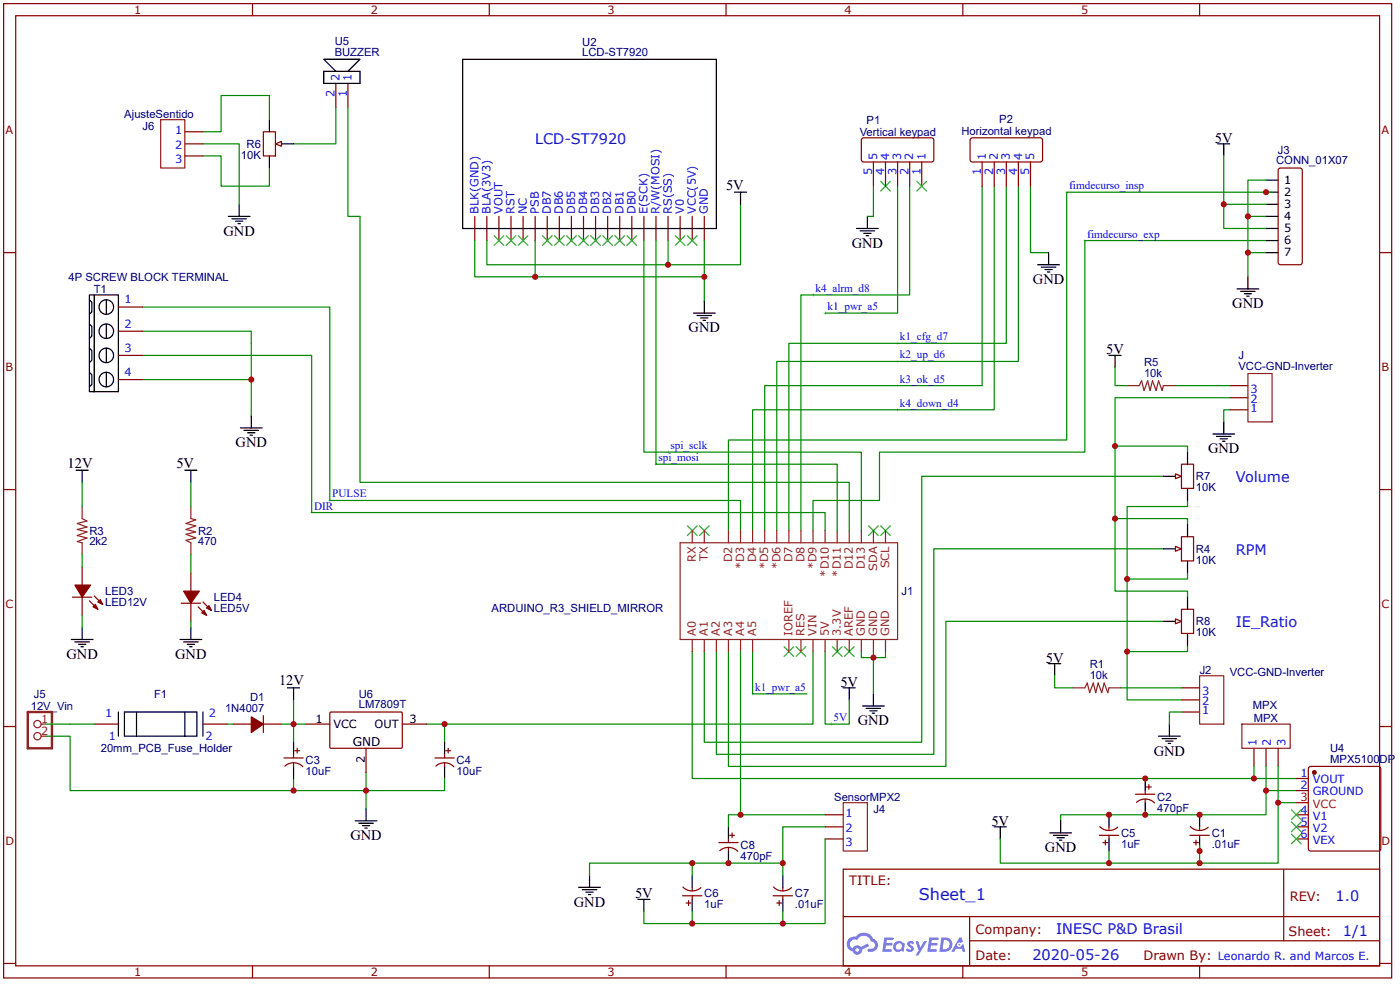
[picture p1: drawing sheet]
<svg xmlns="http://www.w3.org/2000/svg" width="297mm" height="210mm" viewBox="0 0 297 210" stroke-linecap="round" stroke-linejoin="round" font-family="sans-serif">
<g fill="none" stroke="#800" stroke-width=".26">
<path d="M.8 .8h294.4v206.5h-294.4zM3.3 3.3h289.4v201.5h-289.4zM53.6 .8v2.5M103.8 .8v2.5M154 .8v2.5M204.3 .8v2.5M254.5 .8v2.5M.8 53.6h2.5M292.7 53.6h2.5M.8 103.8h2.5M292.7 103.8h2.5M.8 154h2.5"/>
<path d="M292.7 154h2.5M178.9 184.3h113.8v20.5h-113.8zM178.9 194.3h113.7M205.7 199.5h86.9M205.7 194.3v10.3M272.3 184.3v15.2M.8 204.3h2.5M53.6 204.8v2.5M103.8 204.8v2.5M154 204.8v2.5M204.3 204.8v2.5M254.5 204.8v2.5"/>
<path d="M292.7 204.3h2.5"/>
</g>
<g fill="#58f">
<path d="M192.7 199.7l.5-.2 .4 .1 .3 .3-.2 .4a.34 .34 0 0 0-.3-.3 .34 .34 0 0 0-.4 .1l.1 .1a.86 .86 0 0 1 .7 .6 .86 .86 0 0 1-.3 .9l-.7 .1-.6-.4 .3-.4 .6 .3 .2-.1v-.2a.89 .89 0 0 1-.6-1.3z"/>
<path d="M194.2 199.5h.6l.4 1.4 .8-1.4h.7l-1.9 3.1h-.6l.7-1.1z"/>
<path d="M187.6 198.8h1.7l.3 .1-.1 .3-1.4 .1-.1 .6h1.1l.3 .3-.3 .2h-1.1l-.2 .8 1.3 .1 .1 .2-.1 .2-1.9 .1z"/>
<path d="M197.2 198.8h1.7l.2 .1-.1 .3-1.3 .1-.1 .6h1.1l.2 .3-.2 .2h-1.2l-.1 .8 1.2 .1 .2 .2-.2 .2-1.9 .1z"/>
<path d="M203.5 198.8h.5l.3 .9-.5 .2a.51 .51 0 0 0-.7 .2 .51 .51 0 0 0 .3 .7 .51 .51 0 0 0 .6-.5l.4-.1 .4 1.6h-.6l-.1-.7h-1.3l-.3 .7h-.7z"/>
<path d="M199.7 198.8l-.4 3h1a1.53 1.53 0 0 0 1.7-1.6 1.53 1.53 0 0 0-1.8-1.4zM200.2 199.3a1.01 1.01 0 0 1 1.3 1 1.01 1.01 0 0 1-1.3 .9h-.2z"/>
<path d="M189.8 199.9a1.12 1.12 0 0 0-.1 1.6 1.12 1.12 0 0 0 1.6 .1l.4 .2 .2-1.7-.4-.2a1.08 1.08 0 0 0-1.7 0zM190 200.7a.68 .68 0 0 1 1.3 0 .68 .68 0 0 1-1.3 0z"/>
<path d="M180.1 199a1.59 1.59 0 0 0 .8 2.7 1.05 1.05 0 0 0 1.2 .7 1.05 1.05 0 0 0 .8-1.1l1.5-.7-.3-.5-1.4 .7a1.07 1.07 0 0 0-1.8 .3 1.01 1.01 0 0 1-.5-1.4 1.01 1.01 0 0 1 1.5-.4 1.54 1.54 0 0 1 1.6-.9 1.54 1.54 0 0 1 1.3 1.2 .83 .83 0 0 1 .8 1 .83 .83 0 0 1-1.2 .6 .31 .31 0 0 0-.4 .2 .31 .31 0 0 0 .3 .4 1.44 1.44 0 0 0 1.9-.9 1.44 1.44 0 0 0-.9-1.9 2.28 2.28 0 0 0-3.9-.4l-.7 .1zM181.5 201.4a.4 .4 0 0 1 .8 0 .4 .4 0 0 1-.8 0z"/>
<circle cx="203.5" cy="200.3" r=".19"/>
</g>
<g fill="none" stroke="#800" stroke-width=".26">
<path d="M100.7 45.9v5.1M103.3 45.9v5.1M105.8 45.9v5.1M108.4 45.9v5.1M111 45.9v5.1M113.5 45.9v5.1M116.1 45.9v5.1M118.7 45.9v5.1M121.2 45.9v5.1M123.8 45.9v5.1M126.4 45.9v5.1M128.9 45.9v5.1"/>
<path d="M131.5 45.9v5.1M134 45.9v5.1M136.6 45.9v5.1M139.2 45.9v5.1M141.7 45.9v5.1M144.3 45.9v5.1M146.9 45.9v5.1M149.4 45.9v5.1M62.3 159.9v.8M62.5 159.2h1.1M63 158.6v1.1M94.3 159.9v.8"/>
<path d="M94.6 159.2h1M95.1 158.6v1.1M266 158.6v3.9M268.6 158.6v3.9M271.2 158.6v3.9M60.2 160.7h4.1M60.4 162.4a2.76 2.76 0 0 1 3.8 .1M62.3 161.7v.8M92.3 160.7h4.1M92.5 162.4a2.76 2.76 0 0 1 3.8 .1M94.3 161.7v.8"/>
</g>
<path d="M98.2 12.6h53.8v35.8h-53.8zM62.3 157.4v2.5M94.3 157.4v2.5M62.3 162.5v2.6M94.3 162.5v2.6" fill="none" stroke="#000" stroke-width=".26"/>
<g fill="none" stroke="#080" stroke-width=".26">
<path d="M208.4 39.5v42.3h-46.2v30.7M210.9 39.5v47.4h-51.2v25.6M216.1 39.5v37.1h-51.3v35.9M218.6 39.5v14.1h3.9M76.4 45.9v56.4h103.8v10.2M100.7 51v7.7h48.7v5.1M113.5 51v7.7M136.6 51v44.9h46.1v16.6M139.2 51v47.4h38.4v14.1M141.7 51v5.1M157.1 43.3v12.8h-53.8v-5.1M30.2 75.3h35.9v33.4h108.9v3.8"/>
<path d="M30.2 65.1h39.8v41h87.1v6.4M246.8 101h-51.3v56.4h-46.1v-19.3M246.8 116.4h-48.7v43.5h-46.1v-21.8M146.9 138.1v27h119.1M182.7 138.1v1.3h5.2v-1.3M185.3 138.1v1.3M246.8 131.7h-46.1v30.8h-46.2v-24.4M9.7 156.1h5.2v11.5h62.8v-3.8M62.3 153.5v3.9M90.5 153.5h3.8v3.9M62.3 165.1v2.5M266 162.5v2.6h9"/>
<path d="M268.6 162.5v5.1h6.4M271.2 162.5v7.7h3.8"/>
</g>
<path d="M17.4 107.4v2.5l1.1 .6-2.1 .5 2.1 .7-2.1 .6 2.1 .5-2.1 .7 2.1 .5-2.1 .8 1 .3v2.5M40.5 107.4v2.5l1 .3-2 .8 2 .5-2 .8 2 .5-2 .5 2 .7-2 .6 1 .5v2.5M227.6 145.8h2.5l.6-1 .5 2.1 .7-2.1 .6 2.1 .5-2.1 .7 2.1 .5-2.1 .8 2.1 .3-1.1h2.5M263.5 153.5h10.2v5.1h-10.2z" fill="none" stroke="#8d2323" stroke-width=".26"/>
<path d="M19.7 128.7l.5-.6 .6 1.1z" fill="#800"/>
<path d="M19.7 128.7l.5-.6 .6 1.1z" fill="none" stroke="#800" stroke-width=".26"/>
<path d="M20.8 127.6l.5-.5 .5 1z" fill="#800"/>
<path d="M15.4 126.6h4.1M17.4 120.2v3.8M17.4 126.6v3.9M19 127.4l1.8 1.8M20 126.4l1.8 1.7M20.8 127.6l.5-.5 .5 1z" fill="none" stroke="#800" stroke-width=".26"/>
<path d="M15.9 124h3.3l-1.8 2.6z" fill="#800"/>
<path d="M15.9 124h3.3l-1.8 2.6z" fill="none" stroke="#800" stroke-width=".26"/>
<path d="M43.3 129.4l.5 1.1-1-.6z" fill="#800"/>
<path d="M43.3 129.4l.5 1.1-1-.6z" fill="none" stroke="#800" stroke-width=".26"/>
<path d="M43.8 128.9l.5-.5 .6 1z" fill="#800"/>
<path d="M38.4 127.9h4.1M40.5 121.5v3.8M40.5 127.9v3.8M42 128.7l1.8 1.8M43.1 127.6l1.8 1.8M43.8 128.9l.5-.5 .6 1z" fill="none" stroke="#800" stroke-width=".26"/>
<path d="M39 125.3h3.3l-1.8 2.6z" fill="#800"/>
<path d="M39 125.3h3.3l-1.8 2.6zM20 153.5h5.1M43.1 153.5h5.1M277.7 162.6l.4-.1h14.3l.4 .1 .1 .4v16.9l-.1 .4-.4 .1h-14.3l-.4-.1-.1-.4v-16.9z" fill="none" stroke="#800" stroke-width=".26"/>
<path d="M25.1 151v5.1M26.4 151h15.4v5.1h-15.4zM29 151v5.1M39.2 151v5.1M43.1 151v5.1" fill="none" stroke="#000" stroke-width=".26"/>
<path d="M14.9 153.5h5.1" fill="none" stroke="#080" stroke-width=".26"/>
<circle cx="278.8" cy="163.8" r=".38" fill="#800"/>
<g fill="none" stroke="#800" stroke-width=".26">
<path d="M71.2 17.7v5.1M73.8 17.7v5.1M49.5 153.5h3.8M55.9 153.5h3.8M64.8 153.5h5.2M70 151h15.2l.1 .2v7.3l-.2 .1h-15l-.1-.2zM77.7 158.6v5.2M85.3 153.5h5.2M233.2 177.1h4.1M233.3 175.2a2.76 2.76 0 0 0 3.8 .2M234 178.6h1M234.5 178.1v1"/>
<path d="M235.3 175.3v.8M235.3 177.1v.8M240.9 168.4h4.1M241.1 170.1a2.76 2.76 0 0 1 3.8 .1M243 167.6v.8M243 169.4v.8M243.2 166.8h1M243.7 166.3v1.1M252.4 177.1h4.1M252.5 175.2a2.76 2.76 0 0 0 3.8 .2M253.2 178.6h1M253.7 178.1v1"/>
<path d="M254.5 175.3v.8M254.5 177.1v.8M275 165.1h2.6M275 167.6h2.6M275 172.7h2.6M275 175.3h2.6M275 177.9h2.6"/>
<circle cx="278.8" cy="163.8" r=".38"/>
</g>
<path d="M275 170.2h2.6" fill="none" stroke="#f00" stroke-width=".26"/>
<g fill="none" stroke="#000" stroke-width=".26">
<path d="M68.7 15.1h7.7v2.6h-7.7zM71.2 15.1l-2.5-2.5h7.7l-2.6 2.5M15.1 135.6h4.6M15.9 136.1h3.1M16.7 136.6h1.5M17.2 137.1h.5M17.4 133v2.6M235.3 172.7v2.6M235.3 177.9v2.5M243 165.1v2.5M243 170.2v2.5M254.5 172.7v2.6"/>
<path d="M254.5 177.9v2.5"/>
</g>
<path d="M71.2 22.8v7.7h-8.9M17.4 130.5v2.5" fill="none" stroke="#080" stroke-width=".26"/>
<path d="M53.3 152l2.6 1.5-2.6 1.8z" fill="#800"/>
<g fill="none" stroke="#800" stroke-width=".26">
<path d="M182.9 29.4l.3-.2h14.5l.3 .2 .1 .3v4.2l-.2 .4h-.3h-14.5l-.3-.2-.1-.3v-4.1zM185.3 34.3v5.2M187.9 34.3v5.2M190.4 34.3v5.2M193 34.3v5.2M195.5 34.3v5.2M271.3 35.8l.4-.2h4.1l.3 .1 .2 .3v19.6l-.1 .3-.3 .2h-4.2l-.3-.1-.2-.3v-19.6zM25.1 65.1h5.1M25.1 70.2h5.1M25.1 75.3h5.1M25.1 80.5h5.1M260.9 86.9h3.8"/>
<path d="M260.9 84.3h3.8M260.9 81.8h3.8M250.7 113.8h2.5v5.1h-2.5zM53.3 152l2.6 1.5-2.6 1.8zM55.9 151.7v3.6M250.7 151h3.8M250.7 148.4h3.8M250.7 145.8h3.8"/>
</g>
<g fill="none" stroke="#080" stroke-width=".26">
<path d="M73.8 22.8v23.1h2.6M190.4 39.5v26.9h-15.4M193 39.5v23h-23.1v50M213.5 39.5v33.3h-46.1v39.7M259.6 33.1v10.2h9M268.6 38.2h-3.9v20.5M149.4 51v7.7M259.6 43.3v5.1h9M264.7 53.6h3.9M264.7 45.9h3.9M268.6 51h-38.5v44.9h-43.5v10.2h-14.1v6.4M269.9 40.7h-43.6v52.6h-71.8v19.2"/>
<path d="M30.2 70.2h23.1v18M236.6 77.9v3.9h2.5M30.2 80.5h23.1M236.6 94.6h15.3v1.3M249.4 81.8h11.5M260.9 84.3h-24.3v41h15.3v1.3M260.9 86.9h-1.3v2.5M17.4 102.3v5.1M17.4 117.6v2.6M40.5 102.3v5.1M40.5 117.6v3.9M236.6 109.9h15.3v1.3"/>
<path d="M251.9 106.1v1.3h-12.8v41h11.6M40.5 131.7v1.3M159.7 138.1v9h11.5M172.5 138.1v15.4h-78.2M175 138.1v15.4h5.2v-5.1M185.3 139.4v7.7M251.9 121.5v1.3h-12.8M251.9 136.9v1.2h-12.8M48.2 153.5h1.3M59.7 153.5h5.1M62.3 148.4v5.1M223.7 143.3v2.5h3.9"/>
<path d="M237.8 145.8h12.9M250.7 151h-2.6v2.5M94.3 165.1v2.5h-16.6v3.9M254.5 179.1v3.9M268.6 167.6v5.1h-43.6v1.3M271.2 170.2v12.8h-59v-5.1M235.3 180.4v2.6"/>
</g>
<g fill="none" stroke="#000" stroke-width=".26">
<path d="M258.3 30.5h2.6M259.6 30.5v2.6M268.6 38.2h2.6M48.4 45.9h4.7M49.2 46.4h3.1M50 46.9h1.5M50.5 47.4h.5M50.7 43.3v2.6M155.8 40.7h2.6M157.1 40.7v2.6M220.2 56.1h4.6M220.9 56.6h3.1"/>
<path d="M221.7 57.2h1.5M222.2 57.7h.5M222.5 53.6v2.5M264.7 58.7v2.6M268.6 51h2.6M268.6 48.4h2.6M268.6 45.9h2.6M268.6 43.3h2.6M268.6 40.7h2.6M268.6 53.6h2.6M19 63.6l.5 .5v2l-.5 .5M19 68.7l.5 .5v2l-.5 .6"/>
<path d="M19 73.8l.5 .5v2.1l-.5 .5M19 78.9l.5 .5v2.1l-.5 .5M20 62.5h5.1v20.5h-5.1zM20 62.5h-1v20.5h1M22.6 63.6v3M22.6 68.7v3.1M22.6 73.8v3.1M22.6 78.9v3.1M147.1 66.4h4.6M147.9 66.9h3.1M148.6 67.4h1.6M149.2 67.9h.5"/>
<path d="M149.4 63.8v2.6M235.3 75.3h2.5M236.6 75.3v2.6M262.4 61.3h4.7M263.2 61.8h3.1M264 62.3h1.5M264.5 62.8h.5M16.1 99.7h2.6M17.4 99.7v2.6M39.2 99.7h2.6M40.5 99.7v2.6M51 90.7h4.6"/>
<path d="M51.8 91.2h3M52.5 91.8h1.6M53.1 92.3h.5M53.3 88.2v2.5M257.3 92h4.6M258.1 92.5h3.1M258.9 93h1.5M259.4 93.5h.5M259.6 89.4v2.6M246.8 116.4h2.6M251.9 111.2v2.6M251.9 118.9v2.6"/>
<path d="M38.2 135.6h4.6M39 136.1h3M39.7 136.6h1.6M40.2 137.1h.5M40.5 133v2.6M61 145.8h2.6M62.3 145.8v2.6M178.9 145.8h2.6M180.2 145.8v2.6M183 149.7h4.6M183.8 150.2h3M184.5 150.7h1.6"/>
<path d="M185 151.2h.6M185.3 147.1v2.6M222.5 140.7h2.5M223.7 140.7v2.6M245.8 156.1h4.6M246.5 156.6h3.1M247.3 157.1h1.6M247.8 157.6h.5M248.1 153.5v2.6M75.3 174h4.7M76.1 174.5h3.1M76.9 175h1.5"/>
<path d="M77.4 175.6h.5M77.7 171.5v2.5M210.9 175.3h2.6M212.2 175.3v2.6M222.7 176.6h4.6M223.5 177.1h3.1M224.3 177.6h1.5M224.8 178.1h.5M225 174v2.6"/>
<circle cx="22.6" cy="75.3" r="1.54"/>
<circle cx="22.6" cy="65.1" r="1.54"/>
<circle cx="22.6" cy="70.2" r="1.54"/>
<circle cx="22.6" cy="80.5" r="1.54"/>
</g>
<g fill="none" stroke="#8d2323" stroke-width=".26">
<path d="M264.7 79.2h5.2v10.2h-5.2zM239.1 81.8h2.6l.5-1.1 .5 2.1 .8-2.1 .5 2.1 .5-2.1 .8 2.1 .5-2.1 .7 2.1 .3-1h2.6M144.3 115.1h46.1v20.5h-46.1zM146.9 112.5v2.6M149.4 112.5v2.6M154.5 112.5v2.6M157.1 112.5v2.6M159.7 112.5v2.6M162.2 112.5v2.6M164.8 112.5v2.6M167.4 112.5v2.6M169.9 112.5v2.6"/>
<path d="M172.5 112.5v2.6M175 112.5v2.6M177.6 112.5v2.6M180.2 112.5v2.6M182.7 112.5v2.6M185.3 112.5v2.6M187.9 112.5v2.6M146.9 135.6v2.5M149.4 135.6v2.5M152 135.6v2.5M154.5 135.6v2.5M157.1 135.6v2.5"/>
<path d="M159.7 135.6v2.5M167.4 135.6v2.5M169.9 135.6v2.5M172.5 135.6v2.5M175 135.6v2.5M177.6 135.6v2.5M180.2 135.6v2.5M182.7 135.6v2.5M185.3 135.6v2.5M187.9 135.6v2.5M254.5 143.3h5.1v10.2h-5.1z"/>
</g>
<g fill="#000">
<path d="M186.8 38.4l2.1 2.1zM186.8 40.5l2.1-2.1z"/>
<path d="M104.8 50l2.1 2zM106.9 50l-2.1 2z"/>
<path d="M107.4 50l2 2zM107.4 52l2-2z"/>
<path d="M109.9 50l2.1 2zM112 50l-2.1 2z"/>
<path d="M115.1 50l2 2zM117.1 50l-2 2z"/>
<path d="M117.6 50l2.1 2zM117.6 52l2.1-2z"/>
<path d="M120.2 50l2 2zM122.2 50l-2 2z"/>
<path d="M122.8 50l2 2zM122.8 52l2-2z"/>
<path d="M125.3 50l2.1 2zM125.3 52l2.1-2z"/>
<path d="M127.9 50l2 2zM129.9 50l-2 2z"/>
<path d="M130.5 50l2 2zM132.5 50l-2 2z"/>
<path d="M133 50l2.1 2zM135.1 50l-2.1 2z"/>
<path d="M143.3 50l2 2zM143.3 52l2-2z"/>
<path d="M145.8 50l2.1 2zM145.8 52l2.1-2z"/>
<path d="M226.3 40.5v.5zM226 40.7h.6z"/>
<path d="M230.1 50.7v.6zM229.9 51h.5z"/>
<path d="M172.5 62.3v.5zM172.2 62.5h.5z"/>
<path d="M175 66.1v.5zM174.8 66.4h.5z"/>
<path d="M190.4 72.5v.5zM190.2 72.8h.5z"/>
<path d="M190.4 76.4v.5zM190.2 76.6h.5z"/>
<path d="M139.2 98.2v.5zM138.9 98.4h.5z"/>
<path d="M141.7 95.6v.5zM141.5 95.9h.5z"/>
<path d="M190.4 86.6v.5zM190.2 86.9h.5z"/>
<path d="M190.4 81.5v.5zM190.2 81.8h.5z"/>
<path d="M145.8 111.5l2.1 2zM147.9 111.5l-2.1 2z"/>
<path d="M148.4 111.5l2 2zM150.4 111.5l-2 2z"/>
<path d="M184.3 111.5l2 2zM186.3 111.5l-2 2z"/>
<path d="M186.8 111.5l2.1 2zM188.9 111.5l-2.1 2z"/>
<path d="M166.3 137.1l2.1 2.1zM168.4 137.1l-2.1 2.1z"/>
<path d="M168.9 137.1l2 2.1zM170.9 137.1l-2 2.1z"/>
<path d="M176.6 137.1l2 2.1zM178.6 137.1l-2 2.1z"/>
<path d="M179.1 137.1l2.1 2.1zM181.2 137.1l-2.1 2.1z"/>
<path d="M159.7 146.9v.5zM159.4 147.1h.5z"/>
<path d="M176.3 153.3v.5zM176.1 153.5h.5z"/>
<path d="M274 171.7l2 2.1zM276 171.7l-2 2.1z"/>
<path d="M274 174.3l2 2zM276 174.3l-2 2z"/>
<path d="M274 176.8l2 2.1zM276 176.8l-2 2.1z"/>
</g>
<g fill="none" stroke="#3c3" stroke-width=".26">
<path d="M186.8 38.4l2.1 2.1M188.9 38.4l-2.1 2.1M104.8 50l2.1 2M106.9 50l-2.1 2M107.4 50l2 2M109.4 50l-2 2M109.9 50l2.1 2M112 50l-2.1 2M115.1 50l2 2M117.1 50l-2 2M117.6 50l2.1 2M119.7 50l-2.1 2"/>
<path d="M120.2 50l2 2M122.2 50l-2 2M122.8 50l2 2M124.8 50l-2 2M125.3 50l2.1 2M127.4 50l-2.1 2M127.9 50l2 2M129.9 50l-2 2M130.5 50l2 2M132.5 50l-2 2M133 50l2.1 2M135.1 50l-2.1 2"/>
<path d="M143.3 50l2 2M145.3 50l-2 2M145.8 50l2.1 2M147.9 50l-2.1 2M145.8 111.5l2.1 2M147.9 111.5l-2.1 2M148.4 111.5l2 2M150.4 111.5l-2 2M184.3 111.5l2 2M186.3 111.5l-2 2M186.8 111.5l2.1 2M188.9 111.5l-2.1 2"/>
<path d="M166.3 137.1l2.1 2.1M168.4 137.1l-2.1 2.1M168.9 137.1l2 2.1M170.9 137.1l-2 2.1M176.6 137.1l2 2.1M178.6 137.1l-2 2.1M179.1 137.1l2.1 2.1M181.2 137.1l-2.1 2.1M274 171.7l2 2.1M274 174.3l2 2M274 176.8l2 2.1M276 171.7l-2 2.1"/>
<path d="M276 174.3l-2 2M276 176.8l-2 2.1"/>
</g>
<path d="M249.4 115.8l1.3 .6-1.3 .5z" fill="#efefef"/>
<path d="M250.7 98.4h2.5v5.1h-2.5zM249.4 115.8l1.3 .6-1.3 .5z" fill="none" stroke="#800" stroke-width=".26"/>
<path d="M251.9 95.9v2.5M246.8 101h2.6M251.9 103.5v2.6" fill="none" stroke="#000" stroke-width=".26"/>
<path d="M249.4 100.5l1.3 .5-1.3 .5z" fill="#efefef"/>
<path d="M249.4 100.5l1.3 .5-1.3 .5zM250.7 129.2h2.5v5.1h-2.5z" fill="none" stroke="#800" stroke-width=".26"/>
<path d="M246.8 131.7h2.6M251.9 126.6v2.6M251.9 134.3v2.6" fill="none" stroke="#000" stroke-width=".26"/>
<path d="M249.4 131.2l1.3 .5-1.3 .5z" fill="#efefef"/>
<path d="M55.9 27.9h2.5v5.2h-2.5zM206 29.4l.3-.2h14.5l.3 .2 .1 .3v4.2l-.3 .4h-.2h-14.5l-.3-.2-.1-.3v-4.1zM208.4 34.3v5.2M210.9 34.3v5.2M213.5 34.3v5.2M216.1 34.3v5.2M218.6 34.3v5.2M249.4 131.2l1.3 .5-1.3 .5z" fill="none" stroke="#800" stroke-width=".26"/>
<path d="M5.9 151h5.1v7.6h-5.1z" fill="none" stroke="#8d2323" stroke-width=".51"/>
<g fill="none" stroke="#8d2323" stroke-width=".26">
<path d="M8.7 153.5h1M8.7 156.1h1"/>
<circle cx="7.9" cy="156.1" r=".77"/>
<circle cx="7.9" cy="153.5" r=".77"/>
</g>
<path d="M185.3 39.5v6.4h-1.3M9.7 153.5h5.2" fill="none" stroke="#080" stroke-width=".26"/>
<path d="M57.2 25.4v2.5M57.2 33.1v2.5M59.7 30.5h2.6M181.7 48.4h4.6M182.5 49h3.1M183.2 49.5h1.6M183.8 50h.5M184 45.9v2.5" fill="none" stroke="#000" stroke-width=".26"/>
<path d="M194.5 38.4l2.1 2.1zM196.6 38.4l-2.1 2.1z" fill="#000"/>
<path d="M194.5 38.4l2.1 2.1M196.6 38.4l-2.1 2.1" fill="none" stroke="#3c3" stroke-width=".26"/>
<path d="M58.4 30.5l1.3-.5v1z" fill="#efefef"/>
<g fill="none" stroke="#800" stroke-width=".26">
<path d="M39.2 27.9h3.9M39.2 30.5h3.9M39.2 33.1h3.9M58.4 30.5l1.3-.5v1zM152.5 178.6h4.1M154.5 177.9v.7M154.5 179.7v.7M154.8 177.1h1M155.3 176.6v1M175 172.7h3.9M175 175.3h3.9M175 177.9h3.9"/>
<path d="M144.8 189.9h4.1M144.9 188.1a2.76 2.76 0 0 0 3.8 .1M145.6 191.4h1M146.1 190.9v1.1M146.9 188.1v.8M146.9 189.9v.8M152.7 180.4a2.76 2.76 0 0 1 3.8 .1M164 189.9h4.1M164.1 188.1a2.76 2.76 0 0 0 3.8 .1M164.8 191.4h1M165.3 190.9v1.1M166.1 188.1v.8"/>
<path d="M166.1 189.9v.8"/>
</g>
<g fill="#000">
<path d="M66.1 108.4v.5zM65.9 108.7h.5z"/>
<path d="M70 105.8v.6zM69.7 106.1h.5z"/>
</g>
<path d="M34.1 25.4h5.1v10.2h-5.1zM178.9 170.2h5.1v10.2h-5.1z" fill="none" stroke="#8d2323" stroke-width=".26"/>
<g fill="none" stroke="#000" stroke-width=".26">
<path d="M154.5 175.3v2.6M122.8 188.1h4.6M123.5 188.6h3.1M124.3 189.1h1.5M124.8 189.7h.5M125.1 185.6v2.5M135.3 190.7h2.6M136.6 190.7v2.5M146.9 185.6v2.5M146.9 190.7v2.5M154.5 180.4v2.6M166.1 185.6v2.5"/>
<path d="M166.1 190.7v2.5"/>
</g>
<path d="M43.1 30.5h7.6v12.8M43.1 33.1h3.8v6.4h10.3v-3.9M57.2 25.4v-5.2h-10.3v7.7h-3.8M157.1 138.1v34.6h17.9M157.1 172.7h-2.6v2.6M175 175.3h-8.9v7.7h-19.2v2.6M175 177.9v17.9h-8.9M136.6 193.2v2.6h10.3M146.9 193.2v2.6h19.2v-2.6M146.9 183h-21.8v2.6M166.1 183v2.6" fill="none" stroke="#080" stroke-width=".26"/>
<g fill="#c00">
<circle cx="166.1" cy="195.8" r=".64"/>
<circle cx="166.1" cy="183" r=".64"/>
<circle cx="157.1" cy="172.7" r=".64"/>
<circle cx="154.5" cy="183" r=".64"/>
<circle cx="239.1" cy="122.8" r=".64"/>
<circle cx="236.6" cy="109.9" r=".64"/>
<circle cx="236.6" cy="94.6" r=".64"/>
<circle cx="264.7" cy="45.9" r=".64"/>
<circle cx="264.7" cy="53.6" r=".64"/>
<circle cx="239.1" cy="138.1" r=".64"/>
<circle cx="254.5" cy="172.7" r=".64"/>
<circle cx="268.6" cy="167.6" r=".64"/>
<circle cx="243" cy="172.7" r=".64"/>
<circle cx="271.2" cy="170.2" r=".64"/>
<circle cx="243" cy="165.1" r=".64"/>
<circle cx="94.3" cy="153.5" r=".64"/>
<circle cx="77.7" cy="167.6" r=".64"/>
<circle cx="62.3" cy="153.5" r=".64"/>
<circle cx="62.3" cy="167.6" r=".64"/>
<circle cx="141.7" cy="56.1" r=".64"/>
<circle cx="185.3" cy="139.4" r=".64"/>
<circle cx="266" cy="165.1" r=".64"/>
<circle cx="235.3" cy="172.7" r=".64"/>
<circle cx="254.5" cy="180.4" r=".64"/>
<circle cx="254.5" cy="183" r=".64"/>
<circle cx="235.3" cy="183" r=".64"/>
<circle cx="259.6" cy="43.3" r=".64"/>
<circle cx="268.6" cy="40.7" r=".64"/>
<circle cx="113.5" cy="58.7" r=".64"/>
<circle cx="149.4" cy="58.7" r=".64"/>
<circle cx="53.3" cy="80.5" r=".64"/>
<circle cx="146.9" cy="195.8" r=".64"/>
<circle cx="146.9" cy="183" r=".64"/>
</g>
<text font-size="3.4" fill="#00f" x="194.9" y="190.8">Sheet_1</text>
<g font-size="3.1" fill="#00f">
<text x="113.5" y="30.5">LCD-ST7920</text>
<text x="262.2" y="102.3">Volume</text>
<text x="262.2" y="117.6">RPM</text>
<text x="262.2" y="133">IE_Ratio</text>
<text x="283.4" y="191">1.0</text>
<text x="224.1" y="197.9">INESC P&amp;D Brasil</text>
<text x="219" y="203.6">2020-05-26</text>
<text x="284.9" y="198.5">1/1</text>
</g>
<g font-size="3.1">
<text x="257.7" y="30.3">5V</text>
<text x="154" y="40.2">5V</text>
<text x="47.4" y="50">GND</text>
<text x="180.7" y="52.5">GND</text>
<text x="219.1" y="60.2">GND</text>
<text x="261.4" y="65.4">GND</text>
<text x="146.1" y="70.5">GND</text>
<text x="234.7" y="75.1">5V</text>
<text x="50" y="94.8">GND</text>
<text x="14.4" y="99.2">12V</text>
<text x="37.4" y="99.2">5V</text>
<text x="256.3" y="96.1">GND</text>
<text x="14.1" y="139.7">GND</text>
<text x="37.2" y="139.7">GND</text>
<text x="221.9" y="140.5">5V</text>
<text x="59.2" y="145.3">12V</text>
<text x="178.3" y="145.6">5V</text>
<text x="182" y="153.8">GND</text>
<text x="244.8" y="160.2">GND</text>
<text x="74.3" y="178.1">GND</text>
<text x="210.3" y="175.1">5V</text>
<text x="221.7" y="180.7">GND</text>
<text x="134.7" y="190.4">5V</text>
<text x="121.7" y="192.2">GND</text>
</g>
<g font-size="2.7" fill="#800">
<text x="180.2" y="187.6">TITLE:</text>
<text x="273.6" y="191">REV:</text>
<text x="207" y="197.9">Company:</text>
<text x="207" y="203.5">Date:</text>
<text x="242.6" y="203.6">Drawn By:</text>
<text x="273.4" y="198.4">Sheet:</text>
</g>
<text font-size="2.6" x="74.8" y="158.1">GND</text>
<g font-size="2.4" fill="#800">
<text x="28.4" y="2.9">1</text>
<text x="78.7" y="2.9">2</text>
<text x="128.9" y="2.9">3</text>
<text x="179.1" y="2.9">4</text>
<text x="229.4" y="2.9">5</text>
<text x="1.2" y="28.4">A</text>
<text x="293.1" y="28.4">A</text>
<text x="1.2" y="78.7">B</text>
<text x="293.1" y="78.7">B</text>
<text x="1.2" y="128.9">C</text>
<text x="293.1" y="128.9">C</text>
<text x="1.2" y="179.1">D</text>
<text x="293.1" y="179.1">D</text>
<text x="28.4" y="207">1</text>
<text x="78.7" y="207">2</text>
<text x="128.9" y="207">3</text>
<text x="179.1" y="207">4</text>
<text x="229.4" y="207">5</text>
</g>
<g font-size="2.4" fill="#000080">
<text x="71" y="11.8">BUZZER</text>
<text x="71" y="9.5">U5</text>
<text x="123.5" y="11.8">LCD-ST7920</text>
<text x="123.5" y="9.7">U2</text>
<text x="26.4" y="24.9">AjusteSentido</text>
<text x="30.3" y="27.5">J6</text>
<text x="182.4" y="28.8">Vertical keypad</text>
<text x="183.8" y="26.2">P1</text>
<text x="204" y="28.7">Horizontal keypad</text>
<text x="212" y="26.1">P2</text>
<text x="51.1" y="33.7">10K</text>
<text x="52.3" y="31.3">R6</text>
<text x="270.7" y="34.9">CONN_01X07</text>
<text x="271.1" y="32.7">J3</text>
<text x="14.5" y="59.5">4P SCREW BLOCK TERMINAL</text>
<text x="19.9" y="62.1">T1</text>
<text x="242.7" y="77.7">R5</text>
<text x="262.7" y="76.1">J</text>
<text x="242.7" y="80">10k</text>
<text x="262.7" y="78.4">VCC-GND-Inverter</text>
<text x="253.7" y="101.8">R7</text>
<text x="253.7" y="104.1">10K</text>
<text x="19" y="113.3">R3</text>
<text x="42" y="113.3">R2</text>
<text x="19" y="115.7">2k2</text>
<text x="42" y="115.7">470</text>
<text x="253.7" y="119.5">10K</text>
<text x="253.7" y="117.2">R4</text>
<text x="22.3" y="128.5">LED12V</text>
<text x="22.3" y="126.2">LED3</text>
<text x="45.4" y="129.7">LED5V</text>
<text x="45.4" y="127.4">LED4</text>
<text x="104.3" y="129.9">ARDUINO_R3_SHIELD_MIRROR</text>
<text x="191.3" y="126.2">J1</text>
<text x="253.7" y="134.9">10K</text>
<text x="253.7" y="132.6">R8</text>
<text x="231.2" y="141.7">R1</text>
<text x="254.5" y="142.8">J2</text>
<text x="260.9" y="143.3">VCC-GND-Inverter</text>
<text x="7.2" y="147.9">J5</text>
<text x="32.7" y="147.9">F1</text>
<text x="53.1" y="148.7">D1</text>
<text x="76.1" y="148">U6</text>
<text x="231.2" y="144">10k</text>
<text x="6.5" y="150.5">12V_Vin</text>
<text x="47.7" y="151">1N4007</text>
<text x="76.1" y="150.1">LM7809T</text>
<text x="265.8" y="150.4">MPX</text>
<text x="266" y="153.1">MPX</text>
<text x="21.4" y="159.5">20mm_PCB_Fuse_Holder</text>
<text x="282.2" y="161.7">MPX5100</text>
<text x="282.2" y="159.4">U4</text>
<text x="292.7" y="161.7">DP</text>
<text x="64.8" y="164.4">10uF</text>
<text x="64.8" y="162">C3</text>
<text x="96.9" y="164.4">10uF</text>
<text x="96.9" y="162">C4</text>
<text x="177" y="169.7">SensorMPX2</text>
<text x="185.3" y="172.3">J4</text>
<text x="245.5" y="172.1">470pF</text>
<text x="245.5" y="169.7">C2</text>
<text x="157.1" y="180">C8</text>
<text x="237.8" y="179.7">1uF</text>
<text x="237.8" y="177.4">C5</text>
<text x="257.1" y="179.8">.01uF</text>
<text x="257.1" y="177.4">C1</text>
<text x="157.1" y="182.3">470pF</text>
<text x="149.4" y="190.2">C6</text>
<text x="168.6" y="190.2">C7</text>
<text x="149.4" y="192.5">1uF</text>
<text x="168.6" y="192.6">.01uF</text>
</g>
<g font-size="2.4" fill="#00f">
<text x="72" y="17.2" transform="rotate(-90 72 17.2)">2</text>
<text x="74.6" y="17.2" transform="rotate(-90 74.6 17.2)">1</text>
<text x="71" y="20.5" transform="rotate(-90 71 20.5)">2</text>
<text x="73.6" y="20.5" transform="rotate(-90 73.6 20.5)">1</text>
<text x="37.2" y="28.4">1</text>
<text x="37.2" y="31.5">2</text>
<text x="37.2" y="34.6">3</text>
<text x="186.1" y="33.8" transform="rotate(-90 186.1 33.8)">5</text>
<text x="188.6" y="33.8" transform="rotate(-90 188.6 33.8)">4</text>
<text x="191.2" y="33.8" transform="rotate(-90 191.2 33.8)">3</text>
<text x="193.8" y="33.8" transform="rotate(-90 193.8 33.8)">2</text>
<text x="196.3" y="33.8" transform="rotate(-90 196.3 33.8)">1</text>
<text x="209.1" y="33.8" transform="rotate(-90 209.1 33.8)">1</text>
<text x="211.7" y="33.8" transform="rotate(-90 211.7 33.8)">2</text>
<text x="214.3" y="33.8" transform="rotate(-90 214.3 33.8)">3</text>
<text x="216.8" y="33.8" transform="rotate(-90 216.8 33.8)">4</text>
<text x="219.4" y="33.8" transform="rotate(-90 219.4 33.8)">5</text>
<text x="185" y="37.1" transform="rotate(-90 185 37.1)">5</text>
<text x="187.6" y="37.1" transform="rotate(-90 187.6 37.1)">4</text>
<text x="190.2" y="37.1" transform="rotate(-90 190.2 37.1)">3</text>
<text x="192.7" y="37.1" transform="rotate(-90 192.7 37.1)">2</text>
<text x="195.3" y="37.1" transform="rotate(-90 195.3 37.1)">1</text>
<text x="208.1" y="37.1" transform="rotate(-90 208.1 37.1)">1</text>
<text x="210.7" y="37.1" transform="rotate(-90 210.7 37.1)">2</text>
<text x="213.2" y="37.1" transform="rotate(-90 213.2 37.1)">3</text>
<text x="215.8" y="37.1" transform="rotate(-90 215.8 37.1)">4</text>
<text x="218.4" y="37.1" transform="rotate(-90 218.4 37.1)">5</text>
<text x="226.8" y="40.1">fimdecurso_insp</text>
<text x="101.5" y="45.4" transform="rotate(-90 101.5 45.4)">BLK(GND)</text>
<text x="104.1" y="45.4" transform="rotate(-90 104.1 45.4)">BLA(3V3)</text>
<text x="106.6" y="45.4" transform="rotate(-90 106.6 45.4)">VOUT</text>
<text x="109.2" y="45.4" transform="rotate(-90 109.2 45.4)">RST</text>
<text x="111.7" y="45.4" transform="rotate(-90 111.7 45.4)">NC</text>
<text x="114.3" y="45.4" transform="rotate(-90 114.3 45.4)">PSB</text>
<text x="116.9" y="45.4" transform="rotate(-90 116.9 45.4)">DB7</text>
<text x="119.4" y="45.4" transform="rotate(-90 119.4 45.4)">DB6</text>
<text x="122" y="45.4" transform="rotate(-90 122 45.4)">DB5</text>
<text x="124.6" y="45.4" transform="rotate(-90 124.6 45.4)">DB4</text>
<text x="127.1" y="45.4" transform="rotate(-90 127.1 45.4)">DB3</text>
<text x="129.7" y="45.4" transform="rotate(-90 129.7 45.4)">DB2</text>
<text x="132.2" y="45.4" transform="rotate(-90 132.2 45.4)">DB1</text>
<text x="134.8" y="45.4" transform="rotate(-90 134.8 45.4)">DB0</text>
<text x="137.4" y="45.4" transform="rotate(-90 137.4 45.4)">E(SCK)</text>
<text x="139.9" y="45.4" transform="rotate(-90 139.9 45.4)">R/W(MOSI)</text>
<text x="142.5" y="45.4" transform="rotate(-90 142.5 45.4)">RS(SS)</text>
<text x="145.1" y="45.4" transform="rotate(-90 145.1 45.4)">V0</text>
<text x="147.6" y="45.4" transform="rotate(-90 147.6 45.4)">VCC(5V)</text>
<text x="150.2" y="45.4" transform="rotate(-90 150.2 45.4)">GND</text>
<text x="230.7" y="50.4">fimdecurso_exp</text>
<text x="26.4" y="64.3">1</text>
<text x="173" y="61.9">k4_alrm_d8</text>
<text x="175.6" y="65.7">k1_pwr_a5</text>
<text x="26.4" y="69.5">2</text>
<text x="26.4" y="74.6">3</text>
<text x="190.9" y="72.1">k1_cfg_d7</text>
<text x="190.9" y="76">k2_up_d6</text>
<text x="26.4" y="79.7">4</text>
<text x="190.9" y="81.1">k3_ok_d5</text>
<text x="265.3" y="83.3">3</text>
<text x="190.9" y="86.2">k4_down_d4</text>
<text x="265.3" y="87.4">1</text>
<text x="265.3" y="85.3">2</text>
<text x="142.2" y="95.2">spi_sclk</text>
<text x="139.7" y="97.8">spi_mosi</text>
<text x="70.5" y="105.5">PULSE</text>
<text x="66.6" y="108">DIR</text>
<text x="160.2" y="146.5">k1_pwr_a5</text>
<text x="255" y="149.4">2</text>
<text x="255" y="147.4">3</text>
<text x="22.3" y="152">1</text>
<text x="44.3" y="152">2</text>
<text x="176.8" y="152.9">5V</text>
<text x="255" y="151.5">1</text>
<text x="23.1" y="156.8">1</text>
<text x="43.6" y="156.8">2</text>
<text x="266.5" y="158.1" transform="rotate(-90 266.5 158.1)">1</text>
<text x="269.6" y="158.1" transform="rotate(-90 269.6 158.1)">2</text>
<text x="272.7" y="158.1" transform="rotate(-90 272.7 158.1)">3</text>
<text x="275.9" y="164.8">1</text>
<text x="275.9" y="167.4">2</text>
<text x="278.5" y="166.1">VOUT</text>
<text x="179.4" y="173.3">1</text>
<text x="275.9" y="172.5">4</text>
<text x="278.5" y="168.6">GROUND</text>
<text x="278.5" y="173.8">V1</text>
<text x="179.4" y="176.3">2</text>
<text x="179.4" y="179.4">3</text>
<text x="275.9" y="175">5</text>
<text x="275.9" y="177.6">6</text>
<text x="278.5" y="176.3">V2</text>
<text x="278.5" y="178.9">VEX</text>
<text x="258.3" y="203.5">Leonardo R. and Marcos E.</text>
</g>
<g font-size="2.4">
<text x="272.4" y="41.5">2</text>
<text x="272.4" y="39">1</text>
<text x="272.4" y="46.6">4</text>
<text x="272.4" y="44.1">3</text>
<text x="272.4" y="51.8">6</text>
<text x="272.4" y="49.2">5</text>
<text x="272.4" y="54.3">7</text>
<text x="66.9" y="153.3">1</text>
<text x="70.7" y="154.3">VCC</text>
<text x="79.5" y="154.3">OUT</text>
<text x="86.9" y="153.3">3</text>
<text x="77.4" y="161.7" transform="rotate(-90 77.4 161.7)">2</text>
</g>
<g font-size="2.4" fill="#8d2323">
<text x="147.6" y="119.1" transform="rotate(-90 147.6 119.1)">RX</text>
<text x="150.2" y="119" transform="rotate(-90 150.2 119)">TX</text>
<text x="155.3" y="119.2" transform="rotate(-90 155.3 119.2)">D2</text>
<text x="160.4" y="119.2" transform="rotate(-90 160.4 119.2)">D4</text>
<text x="168.1" y="119.2" transform="rotate(-90 168.1 119.2)">D7</text>
<text x="170.7" y="119.2" transform="rotate(-90 170.7 119.2)">D8</text>
<text x="157.9" y="120.7" transform="rotate(-90 157.9 120.7)">*D3</text>
<text x="163" y="120.7" transform="rotate(-90 163 120.7)">*D5</text>
<text x="165.6" y="120.7" transform="rotate(-90 165.6 120.7)">*D6</text>
<text x="173.3" y="120.7" transform="rotate(-90 173.3 120.7)">*D9</text>
<text x="175.8" y="122.2" transform="rotate(-90 175.8 122.2)">*D10</text>
<text x="178.4" y="122.2" transform="rotate(-90 178.4 122.2)">*D11</text>
<text x="180.9" y="120.7" transform="rotate(-90 180.9 120.7)">D12</text>
<text x="183.5" y="120.7" transform="rotate(-90 183.5 120.7)">D13</text>
<text x="186.1" y="121" transform="rotate(-90 186.1 121)">SDA</text>
<text x="188.6" y="120.5" transform="rotate(-90 188.6 120.5)">SCL</text>
<text x="147.6" y="134.8" transform="rotate(-90 147.6 134.8)">A0</text>
<text x="150.2" y="134.8" transform="rotate(-90 150.2 134.8)">A1</text>
<text x="152.7" y="134.8" transform="rotate(-90 152.7 134.8)">A2</text>
<text x="155.3" y="134.8" transform="rotate(-90 155.3 134.8)">A3</text>
<text x="157.9" y="134.8" transform="rotate(-90 157.9 134.8)">A4</text>
<text x="160.4" y="134.8" transform="rotate(-90 160.4 134.8)">A5</text>
<text x="168.1" y="134.8" transform="rotate(-90 168.1 134.8)">IOREF</text>
<text x="170.7" y="134.8" transform="rotate(-90 170.7 134.8)">RES</text>
<text x="173.3" y="134.8" transform="rotate(-90 173.3 134.8)">VIN</text>
<text x="175.8" y="134.8" transform="rotate(-90 175.8 134.8)">5V</text>
<text x="178.4" y="134.8" transform="rotate(-90 178.4 134.8)">3.3V</text>
<text x="180.9" y="134.8" transform="rotate(-90 180.9 134.8)">AREF</text>
<text x="183.5" y="134.8" transform="rotate(-90 183.5 134.8)">GND</text>
<text x="186.1" y="134.8" transform="rotate(-90 186.1 134.8)">GND</text>
<text x="188.6" y="134.8" transform="rotate(-90 188.6 134.8)">GND</text>
<text x="8.7" y="153.3">1</text>
<text x="8.7" y="155.8">2</text>
</g>
<g font-size="2.4" fill="#f00">
<text x="275.9" y="169.9">3</text>
<text x="278.5" y="171.2">VCC</text>
</g>
</svg>
